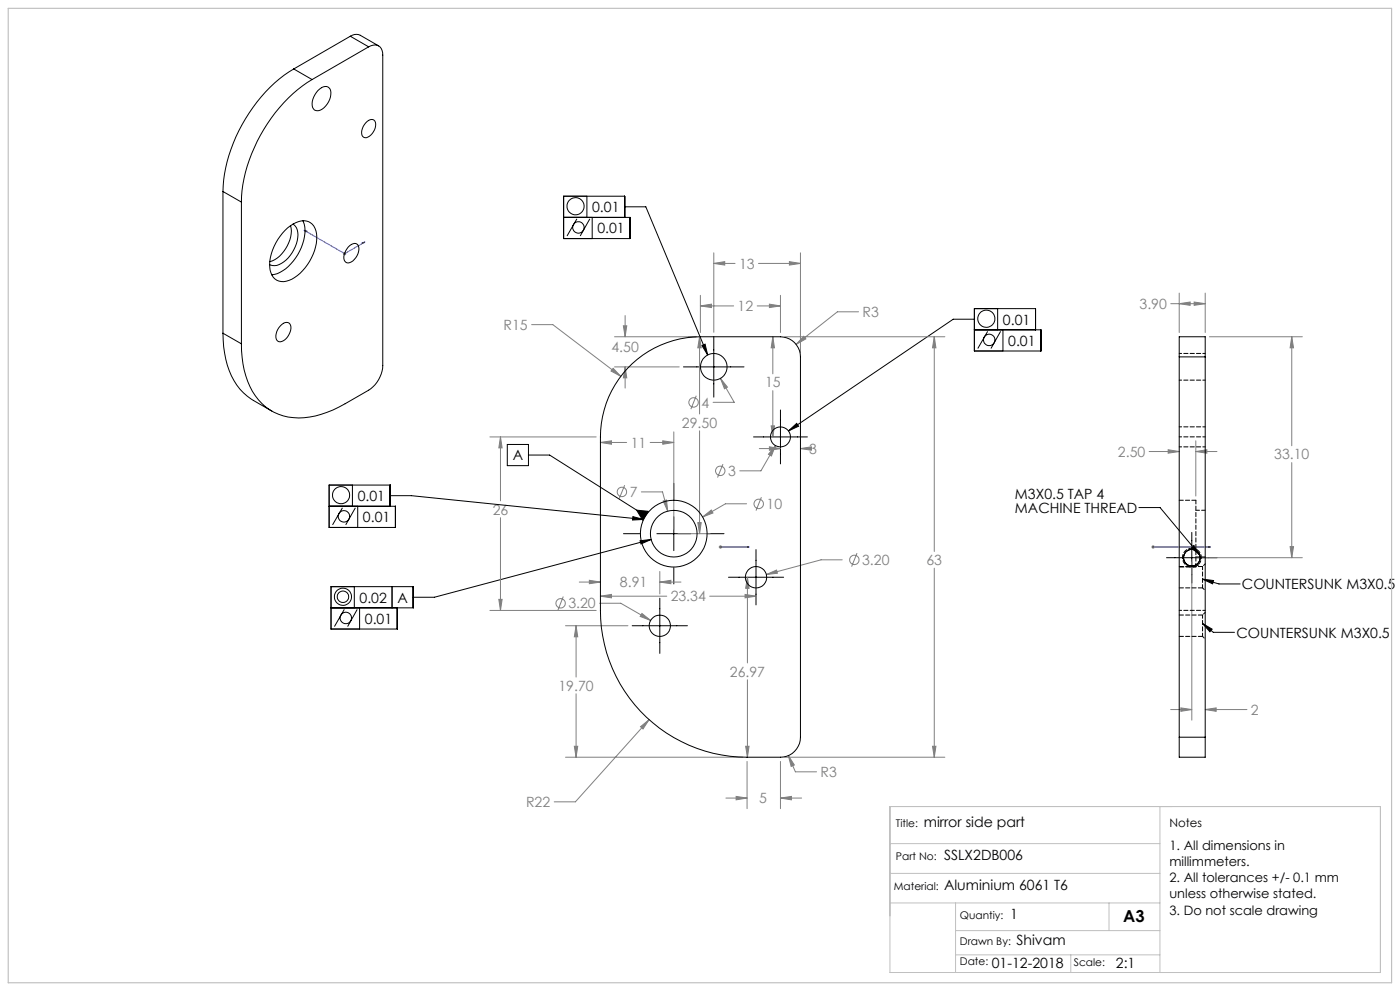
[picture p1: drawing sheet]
<svg xmlns="http://www.w3.org/2000/svg" width="420mm" height="297mm" viewBox="0 0 420 297" stroke-linecap="round" stroke-linejoin="round" font-family="sans-serif">
<g fill="none" stroke="#808080" stroke-width=".3">
<path d="M102.9 76h1M103 75.7l.8 .7M103.4 75.5v1M103.8 75.7l-.8 .7M214.1 78.9l3.3-.5v1zM214.1 75.8v23.8M214.1 78.9h6.4M227.5 78.9h12.6M236.8 78.4l3.3 .5-3.3 .5zM240.1 75.8v29.9M159.5 97.3h6.3l20.4 15.5M187 97.6h1l-.5 3.3z"/>
<path d="M187.5 94.6v6.3M210.1 91.7l3.3-.5v1zM210.1 88.5v11.2M210.1 91.7h10M227.2 91.7h6.9M230.8 91.2l3.3 .5-3.3 .5zM234.1 88.5v11.2M257.6 93.4h-6.4l-12.4 9.8M351.2 91h10.4M353.8 91l3.2-.5v1zM353.8 87.8v11.9M358.2 90.5l3.4 .5-3.4 .5z"/>
<path d="M361.6 87.8v11.9M183.9 110.4l2.3 2.4-2.9-1.6zM184.4 100.9h24.4M184.4 110h19.4M187.5 110l.5 3.2h-1zM187.5 110v6.3M208.9 118.6l-1.6 4M209.9 100.9l.5 3.3h-1.1zM209.9 100.9v23.2M216.1 113.4l2.1 2.6-.9 .5zM216.1 113.4l4.2 7.2h-6.4M231.8 100.9l.5 3.3h-.9z"/>
<path d="M231.8 100.9v11.1M231.8 117.1v13.8M235.4 100.9h48.1M241.1 100.8l.7 .8-3 1.6zM280.3 100.9l.5 3.3h-1zM280.3 100.9v64.4M362.8 100.9h27.9M387.5 100.9l.6 3.3h-1.1zM387.5 100.9v32.7M147 130.9h31.9M150.1 130.9l.5 3.3h-1zM150.1 130.9v19.2"/>
<path d="M180.1 132.6l3.3-.5v1zM180.1 132.6h7.9M195.1 132.6h7M198.8 132.1l3.3 .5-3.3 .5zM202.1 129.4v29.3M209.9 129.1v30.8M216.9 139.1l-1.6 4M227.8 134.4h6.3M230.8 133.9l3.3 .5-3.3 .5zM231.4 127.6h.9l-.5 3.3zM232.6 133.6l-1.2 3.1-.9-.6zM232.6 133.6l-4.3 7.5h-6.4"/>
<path d="M240.1 134.4l3.3-.5v1zM240.1 134.4h1.4M344.7 135.3h9.1M350.4 134.8l3.4 .5-3.4 .5zM358.7 135.3l3.4-.5v1zM358.7 132.1v16.6M358.7 135.3h6.4M387.5 138.6v28.5M150.1 155.1v27.8M187.4 145.4l-1.6 4M192.4 147.4h6.4l1.5 5.8M199 150.1l1-.2 .3 3.3z"/>
<path d="M203.4 159.9h9.6M209.3 156.6h1.1l-.5 3.3zM210.8 154.9l2.6-2 .5 .8zM224 151h-6.4l-6.8 3.9M228.4 149l-1.6 4M149.6 179.6h1l-.5 3.3zM169 178.8l-1.6 4M173.8 174.4h6.3M176.8 173.9l3.3 .5-3.3 .5zM180.1 178.7l3.3-.6v1.1zM180.1 178.7h19.9M197.9 174.4l3.4-.5v1z"/>
<path d="M197.9 171.3v6.7M197.9 174.4h6.4M212.9 178.7h13.9M215.6 163.9h1M215.8 163.6l.7 .7M216.1 163.4v1M216.5 163.6l-.7 .7M223.5 178.1l3.3 .6-3.3 .5zM224.2 173l.5 3.3h-1zM224.2 173v25.7M229.9 172.2l3.1-1.4 .2 1zM252.7 167.8h-6.4l-16.4 4.4"/>
<path d="M257.1 165.8l-1.6 4M280.3 170.3v56.6M345.4 163.9h1.1M345.6 163.6l.7 .7M345.9 163.4v1M346.3 163.6l-.7 .7M357.5 168.4v47.4M358.8 167.1h31.9M387 163.8h1.1l-.6 3.3zM147 182.9h31.9M169.7 187.5h18.7M172.8 187.5l.5 3.3h-1z"/>
<path d="M172.8 187.5v15.4M179.9 180.8h6.3l9 5.1M192.6 183.9l2.6 2-3.1-1.2zM172.8 207.9v19M192.2 217.8l2.5-2.1-1.8 2.8zM194.7 215.7l-22.1 24.6h-6.3M224.2 203.7v23.2M351.2 212.7h6.3M354.3 212.2l3.2 .5-3.2 .5zM361.6 212.7l3.2-.5v1zM361.6 212.7h12.5M169.7 226.9h53.1"/>
<path d="M172.3 223.7h1l-.5 3.2zM217.8 239.2h6.3M220.8 238.7l3.3 .5-3.3 .5zM223.7 223.7h1l-.5 3.2zM224.1 228.2v14.2M234.1 239.2l3.3-.5v1zM234.1 228.2v14.2M234.1 239.2h6.4M235.4 226.9h48.1M236.5 226.4l1.8 2.9-1 .4zM236.5 226.4l2.1 4.9h6.4M279.8 223.7h1l-.5 3.2z"/>
<circle cx="208.1" cy="120.6" r="1.42"/>
<circle cx="186.6" cy="147.4" r="1.41"/>
<circle cx="216.1" cy="141.1" r="1.41"/>
<circle cx="227.6" cy="151" r="1.42"/>
<circle cx="256.3" cy="167.8" r="1.41"/>
<circle cx="168.2" cy="180.8" r="1.4"/>
</g>
<g fill="none" stroke="#000" stroke-width=".3">
<path d="M176.1 58.8v6.4M169.1 65.2h19.9v6.3h-19.9v-12.7h18.3v6.4M173.1 65.6l-3 5.1M177 65.6l-2.9 5.1M177.7 65.2v6.3M187.4 62h6.3l18.6 44.4M292.3 98.8h19.9v6.4h-19.9v-12.7h18.4v6.3M292.3 95.7h-6.3l-49.5 33.4M296.3 99.3l-3 5.2M299.3 92.5v6.3M300.2 99.3l-2.9 5.2M300.9 98.8v6.4"/>
<path d="M205 110h18.2M210.6 103.5l.9-.4 .8 3.3zM214.1 100.9v18.1M152.2 133.2h6.3v6.4h-6.3zM158.5 136.4h6.4l28.8 18.2M226.1 130.9h16.1M234.1 122.9v16.1M236.5 129.1l2.5-2.2 .6 .8zM98.7 151.7h19.9v6.4h-19.9v-12.7h18.4v6.3M102.7 152.2l-2.9 5.1M105.7 145.4v6.3M106.6 152.2l-2.9 5.1"/>
<path d="M107.3 151.7v6.4M117.1 148.6h6.3l69.7 7.1M187 159.9h5M189.9 154.8l3.2 .9-3.3 .2zM191 152.9l3.5 .3-1.7 2.7zM197.1 159.9h10.1M202.1 144.8v5M202.1 154.9v10.1M212.3 159.9h4.9M341.7 152.1h6.3l11.9 14.2M357.5 159.6v15.1M106.3 175.8v6.4"/>
<path d="M117.6 175.8v6.4M192 162.1l3.4-.4-3.1 1.3zM195.4 161.7l-65.1 17.3h-6.3M197.9 179.3v16.5M202.1 170.1v4.9M218.5 173h16.6M226.8 164.7v16.6M350 167.1h15.1M357.4 164.1l.8-.6 1.7 2.8zM360.8 173.6l3.3 .4-.3 1zM360.8 173.6l4.9 1.4h6.3M103.3 182.6l-3 5.2"/>
<path d="M107.2 182.6l-2.9 5.2M107.9 182.2v6.3M119.2 182.2v6.3h-19.9v-12.7h24.7v6.4h-24.7M189.7 187.5h16.5M360.8 186.9l2.8 1.7-.6 .7zM360.8 186.9l3.2 2.6h6.3"/>
<circle cx="172.7" cy="61.8" r="2.57"/>
<circle cx="173.5" cy="68.2" r="1.71"/>
<circle cx="295.9" cy="95.5" r="2.58"/>
<circle cx="296.8" cy="101.9" r="1.72"/>
<circle cx="102.3" cy="148.4" r="2.58"/>
<circle cx="103.2" cy="154.8" r="1.71"/>
<circle cx="102.9" cy="178.9" r="2.57"/>
<circle cx="102.9" cy="178.9" r="1.71"/>
<circle cx="103.7" cy="185.2" r="1.71"/>
</g>
<path d="M91.2 69l.8 .3-.3 .2zM91.2 69l12.2 7 6.1-3.5M108.7 72.8l.8-.3-.5 .5zM215.9 163.9h.5zM216.1 163.9h.1M216.1 163.9h8.6M224.7 163.9h-.8h.8M345.7 163.9h.5zM345.9 163.9h.1M345.9 163.9h17.2M363.1 163.9h-.8h.8" fill="none" stroke="#00f" stroke-width=".3"/>
<path d="M267 252.8h81M267 241.7h147.1v49.8h-147.1zM348 241.7v49.8M267 261.8h81M267 270.6h81M286.7 270.6v20.9M286.7 278.9h61.3M332.7 270.6v8.3M286.7 286.2h61.3M321.2 286.2v5.3" fill="none" stroke="#c0c0c0" stroke-width=".3"/>
<path d="M2.5 2.5h415v292h-415z" fill="none" stroke="#c0c0c0" stroke-width=".35"/>
<path d="M189.9 154.8l3.2 .9-3.3 .2zM210.6 103.5l.9-.4 .8 3.3zM236.5 129.1l2.5-2.2 .6 .8zM192 162.1l3.4-.4-3.1 1.3zM191 152.9l3.5 .3-1.7 2.7zM360.8 186.9l2.8 1.7-.6 .7zM360.8 173.6l3.3 .4-.3 1zM357.4 164.1l.8-.6 1.7 2.8z" fill="#000"/>
<g fill="#00f">
<path d="M223.9 163.9h.8zM215.9 163.9h.5z"/>
<path d="M345.7 163.9h.5zM362.3 163.9h.8zM108.7 72.8l.8-.3-.5 .5zM91.2 69l.8 .3-.3 .2z"/>
</g>
<path d="M183.9 110.4l-.6 .8 2.9 1.6zM149.6 179.6h1l-.5 3.3zM150.1 130.9l.5 3.3h-1zM192.2 217.8l.7 .7 1.8-2.8zM210.1 91.7l3.3-.5v1zM230.8 91.2l3.3 .5-3.3 .5zM199 150.1l1.3 3.1-.3-3.3zM210.8 154.9l3.1-1.2-.5-.8zM198.8 132.1l3.3 .5-3.3 .5zM180.1 132.6l3.3-.5v1zM209.3 156.6h1.1l-.5 3.3zM209.9 100.9l.5 3.3h-1.1zM229.9 172.2l3.3-.4-.2-1zM192.6 183.9l-.5 .8 3.1 1.2zM214.1 78.9l3.3-.5v1zM236.8 78.4l3.3 .5-3.3 .5zM187.5 110l.5 3.2h-1zM187 97.6h1l-.5 3.3zM230.8 133.9l3.3 .5-3.3 .5zM240.1 134.4l3.3-.5v1zM232.6 133.6l-2.1 2.5 .9 .6zM216.1 113.4l1.2 3.1 .9-.5zM197.9 174.4l3.4-.5v1zM176.8 173.9l3.3 .5-3.3 .5zM223.5 178.1l3.3 .6-3.3 .5zM180.1 178.7l3.3-.6v1.1zM172.8 187.5l.5 3.3h-1zM172.3 223.7h1l-.5 3.2zM224.2 173l.5 3.3h-1zM223.7 223.7h1l-.5 3.2zM231.4 127.6h.9l-.5 3.3zM231.8 100.9l.5 3.3h-.9zM241.1 100.8l-2.3 2.4 3-1.6zM236.5 226.4l.8 3.3 1-.4zM280.3 100.9l.5 3.3h-1zM279.8 223.7h1l-.5 3.2zM234.1 239.2l3.3-.5v1zM220.8 238.7l3.3 .5-3.3 .5zM354.3 212.2l3.2 .5-3.2 .5zM361.6 212.7l3.2-.5v1zM387 163.8h1.1l-.6 3.3zM387.5 100.9l.6 3.3h-1.1zM358.7 135.3l3.4-.5v1zM350.4 134.8l3.4 .5-3.4 .5zM358.2 90.5l3.4 .5-3.4 .5zM353.8 91l3.2-.5v1z" fill="#808080"/>
<g fill="none" stroke="#000" stroke-width=".3">
<path d="M105.1 10.9a2.98 2.98 0 0 1 3-.3l5.5 3.2M105.1 10.9l5.5 3.1M105.1 10.9l-17 9.8M110.6 14a2.59 2.59 0 0 1 3-.2 2.59 2.59 0 0 1 1.2 2.7v93.1a9.4 9.4 0 0 1-4.2 7.3 70.4 70.4 0 0 1-12.5 6.7 18.4 18.4 0 0 1-18.4-1.6 21.4 21.4 0 0 1-7.1-14.9l-.2-4.1M110.6 14l-17 9.8M88.1 20.7a46.6 46.6 0 0 0-19.4 25.9l-1.4 5.6-.4 5.2M88.1 20.7l5.5 3.1M93.6 23.8a46.7 46.7 0 0 0-21.2 36.8M95.4 27.1l.5-.4a1.88 1.88 0 0 1 2.5-.7 1.88 1.88 0 0 1 .8 2.4 5.3 5.3 0 0 1-4.1 4.8 1.96 1.96 0 0 1-1.4-2.8l.5-1.4zM110.1 36.4a1.44 1.44 0 0 1 1.9-.5 1.44 1.44 0 0 1 .7 1.8 4 4 0 0 1-3.2 3.6 1.55 1.55 0 0 1-1-2.2l.5-1.2zM66.9 57.4l5.5 3.2M66.9 57.4v42.5"/>
<path d="M72.4 60.6v42.4M85.5 69a7.7 7.7 0 0 1 6.4-2.8 4.4 4.4 0 0 1 3.1 4.8 15.1 15.1 0 0 1-8.3 13 4 4 0 0 1-5.8-3.9 15.3 15.3 0 0 1 4.6-11.1zM87.2 67.6a10 10 0 0 1-6.3 10.8M87.9 67.2a4.3 4.3 0 0 1 1.3 4.9 9.4 9.4 0 0 1-6.8 7.5l-1.5-.3M90.9 66.2a10.6 10.6 0 0 1-1 9 12.7 12.7 0 0 1-7.5 7l-.9 .2M104.5 74l.5-.4a1.51 1.51 0 0 1 1.9-.6 1.51 1.51 0 0 1 .8 1.9 4.2 4.2 0 0 1-3.6 3.9 2.41 2.41 0 0 1-.3-3.7zM66.9 99.9a24.7 24.7 0 0 0 6.2 17.9l2.3 1.8 6.1 3.6M66.9 99.9l5.5 3.1M84.1 97.7a1.71 1.71 0 0 1 1.5-1.1 1.71 1.71 0 0 1 1.6 .9 4.2 4.2 0 0 1-3.5 4.9 2.1 2.1 0 0 1-.7-3.1zM189.7 109a30.3 30.3 0 0 1 20.4-8.1h24a6 6 0 0 1 6 6.1v113.9a6 6 0 0 1-6 6 73.6 73.6 0 0 1-20.1-1.1 44 44 0 0 1-33.9-42.9v-52a29.9 29.9 0 0 1 9.6-21.9zM353.8 107v-6.1h7.8v6.1M353.8 107h7.8"/>
<path d="M353.8 107v113.9M361.6 107v113.9M357.5 164.6a2.5 2.5 0 0 0-2 3.8 2.5 2.5 0 0 0 4.3 0 2.5 2.5 0 0 0-2-3.8l-.7 .1M357.5 164.6l1 .2M359 169.2l-.6 .3M359.3 165.4l.3 .3M353.8 220.9v6h7.8v-6M353.8 220.9h7.8"/>
<circle cx="214.1" cy="109.9" r="4"/>
<circle cx="234.1" cy="131" r="3"/>
<circle cx="202.1" cy="159.9" r="7"/>
<circle cx="202.1" cy="159.9" r="10"/>
<circle cx="226.8" cy="173" r="3.2"/>
<circle cx="357.6" cy="167.1" r="2.5"/>
<circle cx="198" cy="187.6" r="3.2"/>
</g>
<path d="M358.8 149.9h-5M353.8 176.2h7M357.5 169.6h.2M357.6 164.6v-.3M358.3 169.5h.1M359.2 169.4h.1M359.2 169.4l-.2-.2M360.8 169.8h-7M353.8 190.7h7M360.8 184.3h-7" fill="none" stroke="#000" stroke-width=".3" stroke-dasharray="1.3 .6"/>
<path d="M357.6 164.3a2.84 2.84 0 0 0-2.6 4 2.84 2.84 0 0 0 4.7 .7 2.84 2.84 0 0 0-1.4-4.6l-.7-.1M360.8 176.2v-6.4M360.8 190.7v-6.4" fill="none" stroke="#000" stroke-width=".3" stroke-dasharray="1.3 .6" stroke-dashoffset=".3"/>
<path d="M353.8 113.9h7.8M361.6 105.9h-7.8M353.8 133.9h7.8M361.6 130.9h-7.8M361.6 127.9h-7.8M353.8 182.9h7.8" fill="none" stroke="#000" stroke-width=".3" stroke-dasharray="1.3 .6" stroke-dashoffset=".5"/>
<path d="M358.8 149.9v20M361.6 152.9h-2.8M358.8 166.9h2.8" fill="none" stroke="#000" stroke-width=".3" stroke-dasharray="1.3 .6" stroke-dashoffset=".2"/>
<path d="M360.8 176.2l.8 .8M361.6 169l-.8 .8M360.8 190.7l.8 .8M361.6 183.5l-.8 .8" fill="none" stroke="#000" stroke-width=".3" stroke-dasharray="1.3 .6" stroke-dashoffset=".6"/>
<path d="M353.8 169.9h3.4" fill="none" stroke="#000" stroke-width=".3" stroke-dasharray="1.3 .6" stroke-dashoffset="-.1"/>
<path d="M357.9 169.9h.9" fill="none" stroke="#000" stroke-width=".3" stroke-dasharray="1.3 .6" stroke-dashoffset=".4"/>
<text font-size="4.9" x="337" y="276.5">A3</text>
<g font-size="4.2">
<text x="177.6" y="63.5">0.01</text>
<text x="179.2" y="69.9">0.01</text>
<text x="300.9" y="97.3">0.01</text>
<text x="302.5" y="103.6">0.01</text>
<text x="153.8" y="138">A</text>
<text x="304.5" y="149.5">M3X0.5 TAP 4</text>
<text x="107.3" y="150.1">0.01</text>
<text x="304.5" y="153.7">MACHINE THREAD</text>
<text x="108.9" y="156.5">0.01</text>
<text x="372.6" y="176.6">COUNTERSUNK M3X0.5</text>
<text x="107.9" y="180.6">0.02</text>
<text x="119.3" y="180.6">A</text>
<text x="109.5" y="186.9">0.01</text>
<text x="370.9" y="191.1">COUNTERSUNK M3X0.5</text>
<text x="277.1" y="247.9">mirror side part</text>
<text x="283.2" y="257.7">SSLX2DB006</text>
<text x="283.2" y="266.8">Aluminium 6061 T6</text>
<text x="303" y="275.3">1</text>
<text x="304.9" y="283.2">Shivam</text>
<text x="297.6" y="290.1">01-12-2018</text>
<text x="334.8" y="290.2">2:1</text>
</g>
<g font-size="4.2" fill="#808080">
<text x="221.7" y="80.5">13</text>
<text x="221.3" y="93.2">12</text>
<text x="258.8" y="95">R3</text>
<text x="341.9" y="92.6">3.90</text>
<text x="151.1" y="98.9">R15</text>
<text x="183.4" y="105.6">4.50</text>
<text x="229.5" y="116.1">15</text>
<text x="210.4" y="122.1">4</text>
<text x="204.6" y="128.2">29.50</text>
<text x="189.2" y="134.2">11</text>
<text x="242.7" y="136">3</text>
<text x="335.4" y="136.9">2.50</text>
<text x="382.3" y="137.7">33.10</text>
<text x="218.4" y="142.7">3</text>
<text x="188.9" y="149">7</text>
<text x="147.8" y="154.2">26</text>
<text x="230" y="152.6">10</text>
<text x="258.6" y="169.3">3.20</text>
<text x="277.9" y="169.4">63</text>
<text x="186" y="176">8.91</text>
<text x="170.5" y="182.3">3.20</text>
<text x="201.2" y="180.2">23.34</text>
<text x="219" y="202.8">26.97</text>
<text x="167.5" y="207">19.70</text>
<text x="375.3" y="214.2">2</text>
<text x="246.2" y="232.9">R3</text>
<text x="157.8" y="241.9">R22</text>
<text x="227.8" y="240.8">5</text>
</g>
<g font-size="3.9">
<text x="350.8" y="254.6">1. All dimensions in</text>
<text x="350.8" y="259.5">millimmeters.</text>
<text x="350.8" y="264.4">2. All tolerances +/- 0.1 mm</text>
<text x="350.8" y="269.3">unless otherwise stated.</text>
<text x="350.8" y="274.2">3. Do not scale drawing</text>
</g>
<text font-size="3.5" x="350.8" y="247.9">Notes</text>
<g font-size="3.2">
<text x="268.8" y="247.9">Title:</text>
<text x="268.8" y="257.7">Part No:</text>
<text x="268.1" y="266.8">Material:</text>
<text x="288" y="275.3">Quantiy:</text>
<text x="288" y="283.2">Drawn By:</text>
<text x="288" y="289.3">Date:</text>
<text x="322.2" y="289.5">Scale:</text>
</g>
</svg>
